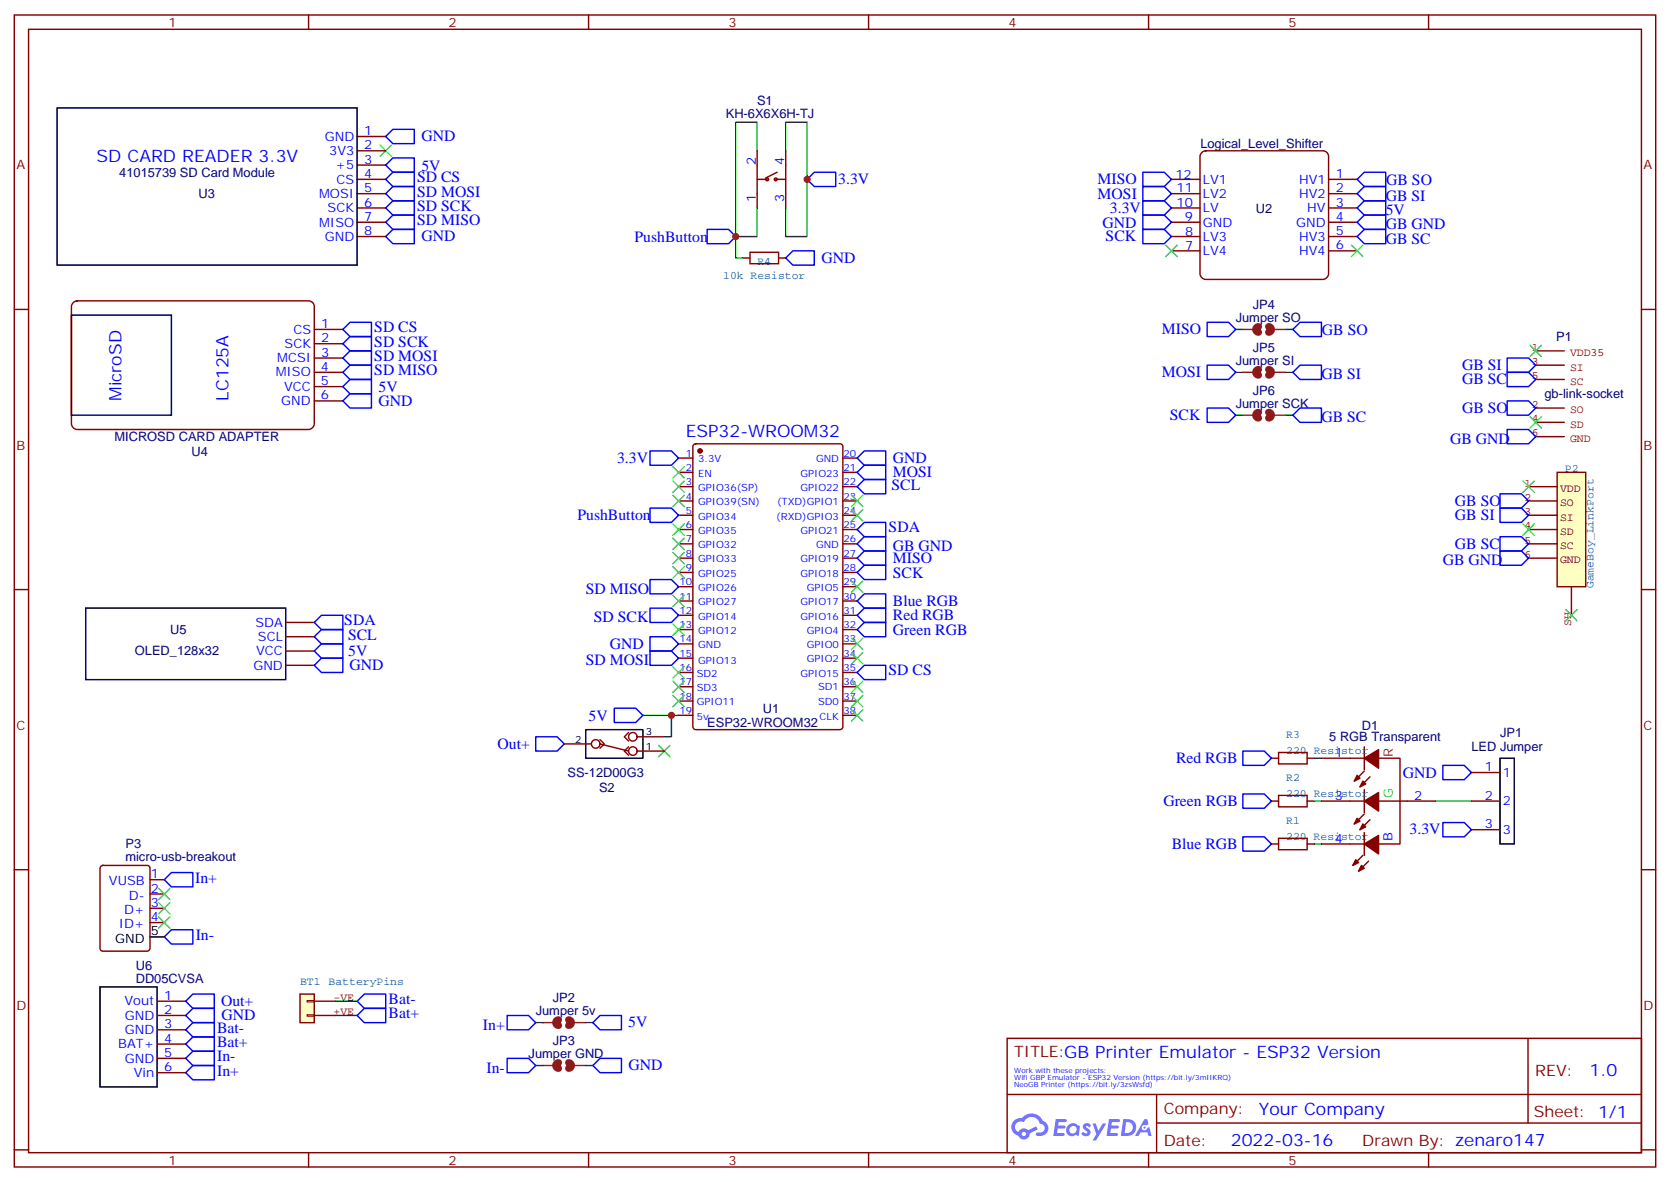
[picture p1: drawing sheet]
<svg xmlns="http://www.w3.org/2000/svg" width="412mm" height="292mm" viewBox="0 0 412 292" stroke-linecap="round" stroke-linejoin="round" font-family="sans-serif">
<path d="M314 208.3h1.7M315.7 206.9h7.1v2.8h-7.1zM322.8 208.3h1.8" fill="none" stroke="#850000" stroke-width=".35"/>
<path d="M384.5 116.6h7.1v28.2h-7.1z" fill="#ffffc2" stroke="#850000" stroke-width=".35"/>
<path d="M377.5 120.1h7M377.5 123.6h7M377.5 127.2h7M377.5 130.7h7M377.5 134.2h7M377.5 137.8h7M388.1 144.8v7.1" fill="none" stroke="#850000" stroke-width=".35"/>
<path d="M74.1 245.4h3.5v7h-3.5z" fill="#ffffc2" stroke="#850000" stroke-width=".35"/>
<path d="M75.8 250.5h1.8v.3h-1.8zM75.8 246.9h1.8v.4h-1.8z" fill="none" stroke="#850000" stroke-width=".25"/>
<path d="M183.4 63.7h1.8M185.2 62.3h7.1v2.8h-7.1zM192.3 63.7h1.7M77.6 247.1h5.3M77.6 250.6h5.3" fill="none" stroke="#850000" stroke-width=".35"/>
<path d="M93.8 35.8l2.9 2.8M96.7 35.8l-2.9 2.8M376.1 129.3l2.8 2.8M378.9 129.3l-2.8 2.8" fill="none" stroke="#3c3" stroke-width=".35"/>
<g fill="none" stroke="#870000" stroke-width=".35">
<path d="M3.5 3.7h405.4v284.3h-405.4zM7.1 7.2h398.2v277.3h-398.2zM76.2 3.7v3.5M145.3 3.7v3.5M214.5 3.7v3.5M283.6 3.7v3.5M352.8 3.7v3.5M3.5 76.4h3.6M405.3 76.4h3.6M167.6 113.1h3.5M167.6 116.6h3.5M171.3 109.7l.5-.2h35.6a.71 .71 0 0 1 .7 .7v69.2a.76 .76 0 0 1-.7 .7h-35.6a.76 .76 0 0 1-.7-.7v-69.2z"/>
<path d="M208.1 113.1h3.6M208.1 116.6h3.6M167.6 120.1h3.5M167.6 123.6h3.5M167.6 127.2h3.5M167.6 130.7h3.5M167.6 134.2h3.5M167.6 137.8h3.5M208.1 120.1h3.6M208.1 123.6h3.6M208.1 127.2h3.6M208.1 130.7h3.6"/>
<path d="M208.1 134.2h3.6M208.1 137.8h3.6M3.5 145.5h3.6M167.6 141.3h3.5M167.6 144.8h3.5M167.6 148.3h3.5M167.6 151.9h3.5M167.6 155.4h3.5M167.6 158.9h3.5M208.1 141.3h3.6M208.1 144.8h3.6M208.1 148.3h3.6"/>
<path d="M208.1 151.9h3.6M208.1 155.4h3.6M208.1 158.9h3.6M405.3 145.5h3.6M167.6 162.5h3.5M167.6 166h3.5M167.6 169.5h3.5M167.6 173h3.5M167.6 176.6h3.5M208.1 162.5h3.6M208.1 166h3.6M208.1 169.5h3.6"/>
<path d="M208.1 173h3.6M208.1 176.6h3.6M3.5 214.7h3.6M405.3 214.7h3.6M248.7 256.3h156.6v28.2h-156.6zM377.3 256.3v20.9M248.7 270.1h156.5M285.6 277.2h119.6M285.6 270.1v14.2M3.5 283.8h3.6M76.2 284.5v3.5M145.3 284.5v3.5"/>
<path d="M214.5 284.5v3.5M283.6 284.5v3.5M352.8 284.5v3.5M405.3 283.8h3.6"/>
</g>
<circle cx="172.9" cy="111.3" r=".53" fill="#870000" stroke="#870000" stroke-width=".35"/>
<g fill="#5487ff">
<path d="M267.7 277.5a1.22 1.22 0 0 1 1.7 .2l-.4 .6a.47 .47 0 0 0-.3-.4 .47 .47 0 0 0-.5 .2v.1a1.3 1.3 0 0 1 1 1.7 1.39 1.39 0 0 1-2.2 0l.5-.6 .7 .5a.29 .29 0 0 0 .3-.3 .29 .29 0 0 0-.2-.3 1.04 1.04 0 0 1-.6-1.7z"/>
<path d="M260.7 276.2h2.4a.37 .37 0 0 1 .3 .4 .37 .37 0 0 1-.3 .4h-1.7l-.1 .8h1.5l.3 .4-.3 .4h-1.6l-.2 1.1 1.6-.1a.36 .36 0 0 1 .3 .4 .36 .36 0 0 1-.3 .4h-2.5z"/>
<path d="M273.8 276.2h2.4a.37 .37 0 0 1 .4 .4 .37 .37 0 0 1-.4 .4h-1.6l-.2 .8h1.6l.3 .4-.4 .4-1.6-.1-.1 1.1h1.5a.36 .36 0 0 1 .4 .4 .36 .36 0 0 1-.4 .4h-2.4z"/>
<path d="M282.6 276.2h.7l.3 1.3-.6 .3a.69 .69 0 0 0-1 .3 .69 .69 0 0 0 .4 .9 .69 .69 0 0 0 .9-.6l.5-.2 .6 2.2h-.8l-.2-.9h-1.8l-.5 .9h-.8z"/>
<path d="M269.8 277.3h.8l.6 1.8 1.1-1.8h.9l-2.6 4.2h-.8l.9-1.5z"/>
<path d="M277.4 276.2l-.6 4.2h1.3a2.11 2.11 0 0 0 2.5-2.1 2.11 2.11 0 0 0-2.5-2.1zM278.1 277a1.39 1.39 0 0 1 1.7 1.4 1.39 1.39 0 0 1-1.8 1.2h-.3z"/>
<path d="M263.7 277.8a1.47 1.47 0 0 0-.1 2.1 1.47 1.47 0 0 0 2.1 .1l.7 .4 .3-2.3-.2-.3h-.4a1.49 1.49 0 0 0-2.4 0zM264.4 278.2a.92 .92 0 0 1 1.5 .5 .92 .92 0 0 1-1.3 1.1 .9 .9 0 0 1-.2-1.6z"/>
<path d="M250.4 276.6a2.18 2.18 0 0 0 1.1 3.7 1.44 1.44 0 0 0 1.6 .9 1.44 1.44 0 0 0 1.2-1.4l2-1.1-.5-.7-1.9 1a1.47 1.47 0 0 0-2.4 .4 1.39 1.39 0 0 1-.7-1.9 1.39 1.39 0 0 1 2-.5 2.12 2.12 0 0 1 2.2-1.3 2.12 2.12 0 0 1 1.9 1.7 1.07 1.07 0 0 1 1.1 1 1.07 1.07 0 0 1-1 1.1h-.7a.43 .43 0 0 0-.5 .4 .43 .43 0 0 0 .4 .5 1.98 1.98 0 0 0 2.5-1.2 1.98 1.98 0 0 0-1.2-2.6 2.98 2.98 0 0 0-5.1-.6l-1.1 .1zM252.3 279.9a.55 .55 0 0 1 1.1 0 .55 .55 0 0 1-1.1 0z"/>
<circle cx="282.6" cy="278.3" r=".26"/>
</g>
<path d="M296.6 37.8l1.1-.6h29a1.41 1.41 0 0 1 1.4 1.4v29a1.51 1.51 0 0 1-1.4 1.4h-29a1.51 1.51 0 0 1-1.4-1.4v-29z" fill="none" stroke="#800000" stroke-width=".35"/>
<g fill="none" stroke="#870000" stroke-width=".35">
<path d="M88.2 37.2h7M88.2 33.7h7M88.2 44.3h7M88.2 47.8h7M88.2 58.4h7M88.2 54.9h7M88.2 51.3h7M88.2 40.7h7M289.3 44.3h7M289.3 47.8h7M289.3 58.4h7M289.3 54.9h7"/>
<path d="M289.3 51.3h7M328.1 44.3h7M328.1 47.8h7M328.1 58.4h7M328.1 54.9h7M328.1 51.3h7M289.3 61.9h7M328.1 61.9h7M70.6 157.2h7M70.6 153.6h7M70.6 164.2h7M70.6 160.7h7"/>
<path d="M326.3 197.7h10.6M326.3 187.1h10.6M336.9 184.3v5.7M336.9 194.9v5.7M336.9 190.3l-2.5 2.5M338.3 191.7l-2.5 2.5M340.4 187.1h5.3v21.2h-5.3M340.4 197.7h14.1M363.4 197.7h7M363.4 190.7h7M326.3 208.3h10.6M336.5 211.1l-2.4 2.5"/>
<path d="M336.9 205.5v5.6M336.9 200.9l-2.5 2.5M338 212.5l-2.5 2.5M338.3 202.3l-2.5 2.5M363.4 204.8h7"/>
</g>
<path d="M14.1 26.6h74.1v38.8h-74.1zM21.2 150.1h49.4v17.6h-49.4zM370.4 187.1h3.5v21.2h-3.5z" fill="none" stroke="#000" stroke-width=".35"/>
<g fill="none" stroke="#3c3" stroke-width=".35">
<path d="M287.9 60.5l2.8 2.8M290.7 60.5l-2.8 2.8M333.7 60.5l2.8 2.8M336.5 60.5l-2.8 2.8M377.8 85.2l2.8 2.8M380.6 85.2l-2.8 2.8M166.2 118.7l2.8 2.8M166.2 115.2l2.8 2.8M169 118.7l-2.8 2.8M169 115.2l-2.8 2.8M376.1 118.7l2.8 2.8M377.8 102.8l2.8 2.9"/>
<path d="M378.9 118.7l-2.8 2.8M380.6 102.8l-2.8 2.9M166.2 139.9l2.8 2.8M166.2 136.3l2.8 2.9M166.2 129.3l2.8 2.8M166.2 122.2l2.8 2.9M166.2 132.8l2.8 2.8M169 139.9l-2.8 2.8M169 136.3l-2.8 2.9M169 129.3l-2.8 2.8M169 122.2l-2.8 2.9M169 132.8l-2.8 2.8"/>
<path d="M210.3 122.2l2.8 2.9M210.3 125.8l2.8 2.8M213.1 122.2l-2.8 2.9M213.1 125.8l-2.8 2.8M166.2 154l2.8 2.8M166.2 146.9l2.8 2.9M169 154l-2.8 2.8M169 146.9l-2.8 2.9M210.3 143.4l2.8 2.8M210.3 157.5l2.8 2.8M213.1 143.4l-2.8 2.8M213.1 157.5l-2.8 2.8"/>
<path d="M386.6 150.5l2.9 2.8M389.5 150.5l-2.9 2.8M166.2 171.6l2.8 2.8M166.2 168.1l2.8 2.8M166.2 164.6l2.8 2.8M169 171.6l-2.8 2.8M169 168.1l-2.8 2.8M169 164.6l-2.8 2.8M210.3 168.1l2.8 2.8M210.3 161l2.8 2.9M210.3 171.6l2.8 2.8M210.3 175.2l2.8 2.8"/>
<path d="M213.1 168.1l-2.8 2.8M213.1 161l-2.8 2.9M213.1 171.6l-2.8 2.8M213.1 175.2l-2.8 2.8"/>
</g>
<g fill="#870000" stroke="#870000" stroke-width=".35">
<path d="M336.9 187.1l3.5-2.1v4.6z"/>
<path d="M336.5 192.8l.8 .7-1.5 .7z"/>
<path d="M335.1 191.4l.7 .7-1.4 .7z"/>
<path d="M336.9 197.7l3.5-2.1v4.6z"/>
<path d="M336.5 203.4l.8 .7-1.5 .7z"/>
<path d="M335.1 202l.7 .7-1.4 .7z"/>
<path d="M336.9 208.3l3.5-2.1v4.6z"/>
<path d="M336.2 213.6l.7 .7-1.4 .7z"/>
<path d="M334.8 212.2l.7 .7-1.4 .7z"/>
</g>
<path d="M379.2 86.6h7.1M379.2 90.1h7.1M379.2 93.7h7.1M379.2 100.7h7.1M379.2 104.2h7.1M379.2 107.8h7.1M314 187.1h1.7M314 197.7h1.7M315.7 185.7h7.1v2.9h-7.1zM315.7 196.3h7.1v2.8h-7.1zM322.8 187.1h1.8M322.8 197.7h1.8" fill="none" stroke="#850000" stroke-width=".35"/>
<path d="M187 37.2v-7h-5.3v28.2M324.6 197.7h1.7M324.6 187.1h1.7M354.5 197.7h8.9M324.6 208.3h1.7M82.9 250.6h5.3" fill="none" stroke="#008700" stroke-width=".35"/>
<path d="M181.7 58.4v5.3h1.7" fill="none" stroke="#008500" stroke-width=".35"/>
<g fill="none" stroke="#00f" stroke-width=".35">
<path d="M97 31.9h5.3v3.6h-5.3l-1.8-1.8zM95.2 40.7l1.8-1.7h5.3v3.5h-5.3zM95.2 58.4l1.8-1.8h5.3v3.5h-5.3zM282.2 49.6h5.3l1.8 1.7-1.8 1.8h-5.3zM335.1 51.3l1.8-1.7h5.3v3.5h-5.3zM335.1 58.4l1.8-1.8h5.3v3.5h-5.3zM335.1 47.8l1.8-1.8h5.3v3.6h-5.3zM335.1 44.3l1.8-1.8h5.3v3.5h-5.3zM194 63.7l1.8-1.8h5.3v3.5h-5.3zM372.2 99h5.3l1.7 1.7-1.7 1.8h-5.3zM372.2 88.4h5.3l1.7 1.7-1.7 1.8h-5.3zM372.2 91.9h5.3l1.7 1.8-1.7 1.7h-5.3z"/>
<path d="M160.5 111.3h5.3l1.8 1.8-1.8 1.7h-5.3zM370.4 121.9h5.3l1.8 1.7-1.8 1.8h-5.3zM370.4 125.4h5.3l1.8 1.8-1.8 1.7h-5.3zM370.4 132.5h5.3l1.8 1.7-1.8 1.8h-5.3zM160.5 157.2h5.3l1.8 1.7-1.8 1.8h-5.3zM77.6 160.7l1.8-1.8h5.3v3.6h-5.3zM77.6 164.2l1.8-1.7h5.3v3.5h-5.3zM151.7 174.8h5.3l1.7 1.8-1.7 1.7h-5.3zM356.3 188.9h5.3l1.8 1.8-1.8 1.7h-5.3zM356.3 203h5.3l1.8 1.8-1.8 1.8h-5.3z"/>
</g>
<path d="M18 74.8l1-.5h57.2a1.41 1.41 0 0 1 1.4 1.4v28.9a1.51 1.51 0 0 1-1.4 1.4h-57.2a1.51 1.51 0 0 1-1.4-1.4v-28.9z" fill="#fff" stroke="#800000" stroke-width=".35"/>
<g fill="none" stroke="#870000" stroke-width=".35">
<path d="M187 37.2v14.1M194 37.2v14.1M187 44.3h2.4M191.6 44.3h2.4M191.9 42.5l-2.8 1.4M77.6 81.3h7.1M77.6 84.8h7.1M77.6 88.4h7.1M77.6 91.9h7.1M77.6 95.4h7.1M77.6 99h7.1M139.3 183.6h6.7"/>
<path d="M148.2 182.6l1 1-1 1.1M148.2 183.6l7 1.8M155.2 180.8l-1 1.1 1 1M155.2 184.3l-1 1.1 1 1M157.3 181.9h6.7M157.3 185.4h6.7M24.9 213.8l.5-.2h10.9a.71 .71 0 0 1 .7 .7v19.8a.76 .76 0 0 1-.7 .7h-10.9a.76 .76 0 0 1-.7-.7v-19.8zM37 217.1h3.6M37 220.7h3.6M37 224.2h3.6M37 227.7h3.6M38.8 247.1h7.1"/>
<path d="M38.8 250.6h7.1M38.8 254.2h7.1M38.8 257.7h7.1M38.8 261.2h7.1M38.8 264.8h7.1"/>
<circle cx="189.4" cy="44.3" r=".35"/>
<circle cx="191.6" cy="44.3" r=".35"/>
<circle cx="147.1" cy="183.6" r="1.06"/>
<circle cx="156.3" cy="185.4" r="1.06"/>
<circle cx="156.3" cy="181.9" r="1.06"/>
</g>
<path d="M17.6 77.8h24.7v24.7h-24.7zM144.6 180.1h14.1v7h-14.1zM37 231.2h3.6M24.7 243.6h14.1v24.7h-14.1z" fill="none" stroke="#000" stroke-width=".35"/>
<g fill="none" stroke="#00f" stroke-width=".35">
<path d="M95.2 44.3l1.8-1.8h5.3v3.5h-5.3zM95.2 54.9l1.8-1.8h5.3v3.5h-5.3zM95.2 51.3l1.8-1.7h5.3v3.5h-5.3zM95.2 47.8l1.8-1.8h5.3v3.6h-5.3zM174.6 56.6h5.3l1.8 1.8-1.8 1.7h-5.3zM199.3 44.3l1.8-1.8h5.3v3.5h-5.3zM282.2 46h5.3l1.8 1.8-1.8 1.8h-5.3zM282.2 42.5h5.3l1.8 1.8-1.8 1.7h-5.3zM282.2 56.6h5.3l1.8 1.8-1.8 1.7h-5.3zM282.2 53.1h5.3l1.8 1.8-1.8 1.7h-5.3zM335.1 54.9l1.8-1.8h5.3v3.5h-5.3zM86.4 79.6h5.3v3.5h-5.3l-1.7-1.8z"/>
<path d="M298.1 79.6h5.3l1.8 1.7-1.8 1.8h-5.3zM84.7 95.4l1.7-1.7h5.3v3.5h-5.3zM84.7 84.8l1.7-1.7h5.3v3.5h-5.3zM84.7 88.4l1.7-1.8h5.3v3.5h-5.3zM84.7 91.9l1.7-1.8h5.3v3.6h-5.3zM86.4 97.2h5.3v3.5h-5.3l-1.7-1.7zM298.1 90.1h5.3l1.8 1.8-1.8 1.8h-5.3zM319.3 81.3l1.7-1.7h5.3v3.5h-5.3zM319.3 91.9l1.7-1.8h5.3v3.6h-5.3zM211.7 116.6l1.7-1.8h5.3v3.6h-5.3zM211.7 113.1l1.7-1.8h5.3v3.5h-5.3zM298.1 100.7h5.3l1.8 1.8-1.8 1.7h-5.3z"/>
<path d="M319.3 102.5l1.7-1.8h5.3v3.5h-5.3zM372.2 106h5.3l1.7 1.8-1.7 1.7h-5.3zM160.5 125.4h5.3l1.8 1.8-1.8 1.7h-5.3zM211.7 120.1l1.7-1.7h5.3v3.5h-5.3zM211.7 130.7l1.7-1.8h5.3v3.6h-5.3zM211.7 137.8l1.7-1.8h5.3v3.5h-5.3zM211.7 134.2l1.7-1.7h5.3v3.5h-5.3zM370.4 136h5.3l1.8 1.8-1.8 1.7h-5.3zM77.6 153.6l1.8-1.7h5.3v3.5h-5.3zM77.6 157.2l1.8-1.8h5.3v3.5h-5.3zM160.5 150.1h5.3l1.8 1.8-1.8 1.7h-5.3zM160.5 143.1h5.3l1.8 1.7-1.8 1.8h-5.3z"/>
<path d="M211.7 148.3l1.7-1.7h5.3v3.5h-5.3zM211.7 151.9l1.7-1.8h5.3v3.5h-5.3zM211.7 155.4l1.7-1.8h5.3v3.6h-5.3zM211.7 141.3l1.7-1.8h5.3v3.6h-5.3zM160.5 160.7h5.3l1.8 1.8-1.8 1.7h-5.3zM211.7 166l1.7-1.8h5.3v3.5h-5.3zM132.3 181.9h5.3l1.7 1.7-1.7 1.8h-5.3zM306.9 185.4h5.3l1.8 1.7-1.8 1.8h-5.3zM306.9 196h5.3l1.8 1.7-1.8 1.8h-5.3zM40.6 217.1l1.7-1.7h5.3v3.5h-5.3zM306.9 206.6h5.3l1.8 1.7-1.8 1.8h-5.3zM42.3 229.5h5.3v3.5h-5.3l-1.7-1.8z"/>
<path d="M45.9 254.2l1.7-1.8h5.3v3.5h-5.3zM45.9 257.7l1.7-1.8h5.3v3.6h-5.3zM45.9 247.1l1.7-1.7h5.3v3.5h-5.3zM45.9 250.6l1.7-1.7h5.3v3.5h-5.3zM90 248.9h5.2v3.5h-5.2l-1.8-1.8zM90 245.4h5.2v3.5h-5.2l-1.8-1.8zM125.2 250.6h5.3l1.8 1.8-1.8 1.8h-5.3zM146.4 252.4l1.8-1.8h5.3v3.6h-5.3zM45.9 261.2l1.7-1.7h5.3v3.5h-5.3zM45.9 264.8l1.7-1.8h5.3v3.5h-5.3zM125.2 261.2h5.3l1.8 1.8-1.8 1.8h-5.3zM146.4 263l1.8-1.8h5.3v3.6h-5.3z"/>
</g>
<g fill="none" stroke="#008700" stroke-width=".35">
<path d="M194 37.2v-7h5.3v28.2h-5.3v-7.1M187 51.3v7.1h-5.3M305.2 81.3h1.7M305.2 91.9h1.7M317.5 81.3h1.8M317.5 91.9h1.8M305.2 102.5h1.7M317.5 102.5h1.8M158.7 176.6h8.9M165.8 176.6v5.3h-1.8M82.9 247.1h5.3M132.3 252.4h1.8"/>
<path d="M144.6 252.4h1.8M132.3 263h1.8M144.6 263h1.8"/>
</g>
<path d="M310.8 80.6a.71 .71 0 0 0-.7 .7 .71 .71 0 0 0 .7 .7M310.8 91.2a.71 .71 0 0 0-.7 .7 .71 .71 0 0 0 .7 .7M313.3 80.6a.71 .71 0 0 1 .7 .7 .71 .71 0 0 1-.7 .7M313.3 91.2a.71 .71 0 0 1 .7 .7 .71 .71 0 0 1-.7 .7M310.8 101.8a.71 .71 0 0 0-.7 .7 .71 .71 0 0 0 .7 .7M313.3 101.8a.71 .71 0 0 1 .7 .7 .71 .71 0 0 1-.7 .7M137.9 251.7a.71 .71 0 0 0-.7 .7 .71 .71 0 0 0 .7 .7M140.4 251.7a.71 .71 0 0 1 .7 .7 .71 .71 0 0 1-.7 .7M137.9 262.3a.71 .71 0 0 0-.7 .7 .71 .71 0 0 0 .7 .7M140.4 262.3a.71 .71 0 0 1 .7 .7 .71 .71 0 0 1-.7 .7" fill="none" stroke="#8c2424" stroke-width="1.8"/>
<path d="M306.9 81.3h3.5M306.9 91.9h3.5M314 81.3h3.5M314 91.9h3.5M306.9 102.5h3.5M314 102.5h3.5M134.1 252.4h3.5M141.1 252.4h3.5M134.1 263h3.5M141.1 263h3.5" fill="none" stroke="#8c2424" stroke-width=".35"/>
<path d="M162.6 184l2.9 2.8M165.5 184l-2.9 2.8M39.2 219.3l2.8 2.8M42 219.3l-2.8 2.8M39.2 226.3l2.8 2.8M39.2 222.8l2.8 2.8M42 226.3l-2.8 2.8M42 222.8l-2.8 2.8" fill="none" stroke="#3c3" stroke-width=".35"/>
<g fill="#c00">
<circle cx="181.7" cy="58.4" r=".88"/>
<circle cx="165.8" cy="176.6" r=".88"/>
<circle cx="199.3" cy="44.3" r=".88"/>
</g>
<g font-size="4.2" fill="#00f">
<text x="23.8" y="40">SD CARD READER 3.3V</text>
<text x="30" y="99" transform="rotate(-90 30 99)">MicroSD</text>
<text x="56.4" y="99" transform="rotate(-90 56.4 99)">LC125A</text>
<text x="169.3" y="107.8">ESP32-WROOM32</text>
<text x="392.5" y="265.6">1.0</text>
<text x="310.9" y="275.1">Your Company</text>
<text x="304" y="282.9">2022-03-16</text>
</g>
<g font-size="3.9" fill="#00f">
<text x="104.1" y="34.9">GND</text>
<text x="103" y="45">SD CS</text>
<text x="104.1" y="42.1">5V</text>
<text x="207" y="45.5">3.3V</text>
<text x="271.1" y="45.5">MISO</text>
<text x="342.3" y="45.7">GB SO</text>
<text x="103" y="52">SD SCK</text>
<text x="103" y="48.5">SD MOSI</text>
<text x="271.1" y="49">MOSI</text>
<text x="274.1" y="52.6">3.3V</text>
<text x="342.2" y="53.1">5V</text>
<text x="342.2" y="49.6">GB SI</text>
<text x="103" y="55.6">SD MISO</text>
<text x="104.1" y="59.6">GND</text>
<text x="156.7" y="59.6">PushButton</text>
<text x="272.3" y="56.2">GND</text>
<text x="273" y="59.6">SCK</text>
<text x="342.2" y="56.6">GB GND</text>
<text x="202.8" y="64.9">GND</text>
<text x="342.2" y="60.1">GB SC</text>
<text x="92.4" y="82">SD CS</text>
<text x="286.9" y="82.5">MISO</text>
<text x="326.4" y="82.7">GB SO</text>
<text x="92.4" y="85.6">SD SCK</text>
<text x="92.4" y="89.1">SD MOSI</text>
<text x="92.4" y="92.6">SD MISO</text>
<text x="286.9" y="93.1">MOSI</text>
<text x="326.3" y="93.7">GB SI</text>
<text x="361.1" y="91.4">GB SI</text>
<text x="361.1" y="94.9">GB SC</text>
<text x="93.5" y="100.2">GND</text>
<text x="93.5" y="96.8">5V</text>
<text x="361.1" y="102">GB SO</text>
<text x="288.9" y="103.7">SCK</text>
<text x="326.3" y="104.2">GB SC</text>
<text x="358.1" y="109.5">GB GND</text>
<text x="152.4" y="114.3">3.3V</text>
<text x="220.5" y="114.3">GND</text>
<text x="220.5" y="117.8">MOSI</text>
<text x="220.2" y="120.8">SCL</text>
<text x="359.3" y="124.9">GB SO</text>
<text x="142.6" y="128.4">PushButton</text>
<text x="219.4" y="131.4">SDA</text>
<text x="359.3" y="128.4">GB SI</text>
<text x="220.5" y="136">GB GND</text>
<text x="359.3" y="135.5">GB SC</text>
<text x="220.5" y="139">MISO</text>
<text x="220.5" y="142.5">SCK</text>
<text x="356.3" y="139.5">GB GND</text>
<text x="144.7" y="146.6">SD MISO</text>
<text x="220.5" y="149.6">Blue RGB</text>
<text x="85" y="154.3">SDA</text>
<text x="146.6" y="153.6">SD SCK</text>
<text x="220.5" y="153.1">Red RGB</text>
<text x="85.9" y="157.9">SCL</text>
<text x="86" y="161.9">5V</text>
<text x="150.6" y="160.2">GND</text>
<text x="220.5" y="156.7">Green RGB</text>
<text x="86.3" y="165.4">GND</text>
<text x="144.7" y="164.2">SD MOSI</text>
<text x="219.4" y="166.7">SD CS</text>
<text x="145.3" y="177.8">5V</text>
<text x="122.9" y="184.9">Out+</text>
<text x="290.4" y="188.4">Red RGB</text>
<text x="346.4" y="191.9">GND</text>
<text x="287.3" y="199">Green RGB</text>
<text x="289.4" y="209.5">Blue RGB</text>
<text x="348.1" y="205.9">3.3V</text>
<text x="48.2" y="217.9">In+</text>
<text x="48.3" y="232">In-</text>
<text x="54.6" y="248.3">Out+</text>
<text x="54.7" y="251.8">GND</text>
<text x="96" y="251.4">Bat+</text>
<text x="96" y="247.8">Bat-</text>
<text x="53.6" y="254.9">Bat-</text>
<text x="119.3" y="254.2">In+</text>
<text x="155.1" y="253.6">5V</text>
<text x="53.6" y="258.4">Bat+</text>
<text x="53.6" y="261.9">In-</text>
<text x="53.6" y="265.5">In+</text>
<text x="120.1" y="264.8">In-</text>
<text x="155.2" y="264.2">GND</text>
</g>
<g font-size="3.9" fill="#800">
<text x="250.5" y="260.9">TITLE:GB Printer Emulator - ESP32 Version</text>
<text x="379.1" y="265.6">REV:</text>
<text x="287.4" y="275.1">Company:</text>
<text x="378.7" y="275.7">Sheet: 1/1</text>
<text x="287.4" y="282.8">Date:</text>
<text x="336.4" y="282.8">Draw</text>
<text x="346.6" y="282.8">n By: zenaro147</text>
</g>
<g font-size="3.2" fill="#800">
<text x="41.6" y="6.7">1</text>
<text x="110.8" y="6.7">2</text>
<text x="179.9" y="6.7">3</text>
<text x="249.1" y="6.7">4</text>
<text x="318.2" y="6.7">5</text>
<text x="4.1" y="41.8">A</text>
<text x="405.9" y="41.8">A</text>
<text x="4.1" y="110.9">B</text>
<text x="405.9" y="110.9">B</text>
<text x="4.1" y="180.1">C</text>
<text x="405.9" y="180.1">C</text>
<text x="4.1" y="249.2">D</text>
<text x="405.9" y="249.2">D</text>
<text x="41.6" y="287.5">1</text>
<text x="110.8" y="287.5">2</text>
<text x="179.9" y="287.5">3</text>
<text x="249.1" y="287.5">4</text>
<text x="318.2" y="287.5">5</text>
</g>
<g font-size="3.2" fill="#000080">
<text x="179.2" y="29.2">KH-6X6X6H-TJ</text>
<text x="186.9" y="26">S1</text>
<text x="296.4" y="36.6">Logical_Level_Shifter</text>
<text x="29.4" y="43.6">41015739 SD Card Module</text>
<text x="49.1" y="48.9">U3</text>
<text x="310.1" y="52.5">U2</text>
<text x="309.4" y="76.3">JP4</text>
<text x="305.2" y="79.6">Jumper SO</text>
<text x="309.4" y="86.9">JP5</text>
<text x="384.3" y="84.2">P1</text>
<text x="305.2" y="90.1">Jumper SI</text>
<text x="305.2" y="100.7">Jumper SCK</text>
<text x="309.4" y="97.5">JP6</text>
<text x="381.4" y="98.3">gb-link-socket</text>
<text x="28.3" y="109">MICROSD CARD ADAPTER</text>
<text x="47.3" y="112.5">U4</text>
<text x="33.3" y="161.7">OLED_128x32</text>
<text x="42" y="156.5">U5</text>
<text x="174.6" y="179.5">ESP32-WROOM32</text>
<text x="188.4" y="175.9">U1</text>
<text x="328.3" y="183">5 RGB Transparent</text>
<text x="336.3" y="180.1">D1</text>
<text x="363.4" y="185.4">LED Jumper</text>
<text x="370.4" y="181.9">JP1</text>
<text x="140.1" y="191.9">SS-12D00G3</text>
<text x="147.9" y="195.4">S2</text>
<text x="31" y="209.3">P3</text>
<text x="31" y="212.5">micro-usb-breakout</text>
<text x="33.5" y="239.4">U6</text>
<text x="33.5" y="242.5">DD05CVSA</text>
<text x="132.3" y="250.6">Jumper 5v</text>
<text x="136.5" y="247.4">JP2</text>
<text x="130.5" y="261.2">Jumper GND</text>
<text x="136.5" y="258">JP3</text>
</g>
<g font-size="3.2" fill="#00f">
<text x="80.2" y="34.7">GND</text>
<text x="90" y="33.3">1</text>
<text x="81.3" y="38.3">3V3</text>
<text x="82.9" y="41.8">+5</text>
<text x="90" y="40.4">3</text>
<text x="90" y="36.9">2</text>
<text x="186.6" y="40.7" transform="rotate(-90 186.6 40.7)">2</text>
<text x="193.7" y="40.7" transform="rotate(-90 193.7 40.7)">4</text>
<text x="83.1" y="45.3">CS</text>
<text x="90" y="47.4">5</text>
<text x="90" y="43.9">4</text>
<text x="290.3" y="44.1">12</text>
<text x="290.5" y="47.4">11</text>
<text x="297" y="45.3">LV1</text>
<text x="320.8" y="45.3">HV1</text>
<text x="329.8" y="43.9">1</text>
<text x="329.8" y="47.4">2</text>
<text x="78.8" y="48.9">MOSI</text>
<text x="80.9" y="52.4">SCK</text>
<text x="90" y="51">6</text>
<text x="186.6" y="49.8" transform="rotate(-90 186.6 49.8)">1</text>
<text x="193.7" y="49.8" transform="rotate(-90 193.7 49.8)">3</text>
<text x="290.5" y="51">10</text>
<text x="297" y="52.4">LV</text>
<text x="297" y="48.9">LV2</text>
<text x="320.8" y="48.9">HV2</text>
<text x="322.8" y="52.4">HV</text>
<text x="329.8" y="51">3</text>
<text x="78.8" y="55.9">MISO</text>
<text x="80.2" y="59.4">GND</text>
<text x="90" y="58">8</text>
<text x="90" y="54.5">7</text>
<text x="292.6" y="54.5">9</text>
<text x="292.7" y="58.2">8</text>
<text x="297" y="59.4">LV3</text>
<text x="297" y="55.9">GND</text>
<text x="320.1" y="55.9">GND</text>
<text x="320.8" y="59.4">HV3</text>
<text x="329.8" y="58">5</text>
<text x="329.8" y="54.5">4</text>
<text x="292.7" y="61.7">7</text>
<text x="297" y="63">LV4</text>
<text x="320.8" y="63">HV4</text>
<text x="329.8" y="61.6">6</text>
<text x="72.5" y="82.4">CS</text>
<text x="79.3" y="81">1</text>
<text x="68.5" y="89.4">MCSI</text>
<text x="70.3" y="85.9">SCK</text>
<text x="79.3" y="84.5">2</text>
<text x="79.3" y="88">3</text>
<text x="68.1" y="92.9">MISO</text>
<text x="79.2" y="91.5">4</text>
<text x="79.2" y="95">5</text>
<text x="69.5" y="100">GND</text>
<text x="70.1" y="96.5">VCC</text>
<text x="79.2" y="98.6">6</text>
<text x="63.1" y="154.7">SDA</text>
<text x="63.2" y="161.7">VCC</text>
<text x="63.7" y="158.2">SCL</text>
<text x="62.6" y="165.3">GND</text>
<text x="329.6" y="186.8">1</text>
<text x="366.6" y="190.3">1</text>
<text x="371.1" y="191.7">1</text>
<text x="329.6" y="197.4">3</text>
<text x="349.2" y="197.4">2</text>
<text x="366.6" y="197.4">2</text>
<text x="371.1" y="198.8">2</text>
<text x="329.6" y="208">4</text>
<text x="343.8" y="207.6" transform="rotate(-90 343.8 207.6)">B</text>
<text x="366.6" y="204.4">3</text>
<text x="371.1" y="205.8">3</text>
<text x="26.9" y="218.5">VUSB</text>
<text x="37.2" y="216.8">1</text>
<text x="37.2" y="220.3">2</text>
<text x="30.7" y="225.6">D+</text>
<text x="31.8" y="222.1">D-</text>
<text x="37.2" y="223.8">3</text>
<text x="37.2" y="227.4">4</text>
<text x="29.4" y="229.1">ID+</text>
<text x="30.7" y="248.2">Vout</text>
<text x="30.8" y="251.7">GND</text>
<text x="40.6" y="246.8">1</text>
<text x="40.6" y="250.3">2</text>
<text x="30.8" y="255.2">GND</text>
<text x="40.6" y="253.8">3</text>
<text x="40.6" y="257.4">4</text>
<text x="29.2" y="258.8">BAT+</text>
<text x="30.8" y="262.3">GND</text>
<text x="40.6" y="260.9">5</text>
<text x="33.1" y="265.8">Vin</text>
<text x="40.6" y="264.4">6</text>
</g>
<text font-size="3.2" fill="#f00" x="344" y="186.8" transform="rotate(-90 344 186.8)">R</text>
<text font-size="3.2" fill="#0f0" x="344" y="197" transform="rotate(-90 344 197)">G</text>
<g font-size="3.2">
<text x="28.5" y="232.7">GND</text>
<text x="37.2" y="230.9">5</text>
</g>
<g font-size="2.8" fill="#008484">
<text x="187" y="65.3">R4</text>
<text x="178.6" y="68.8">10k Resistor</text>
<text x="386.4" y="116.4">P2</text>
<text x="393.5" y="145.2" transform="rotate(-90 393.5 145.2)">GameBoy_LinkPort</text>
<text x="317.6" y="182.2">R3</text>
<text x="317.6" y="186.1">220 Resistor</text>
<text x="317.6" y="196.7">220 Resistor</text>
<text x="317.6" y="192.8">R2</text>
<text x="317.6" y="203.3">R1</text>
<text x="317.6" y="207.3">220 Resistor</text>
<text x="74.1" y="243.2">BT1 BatteryPins</text>
</g>
<g font-size="2.8" fill="#840000">
<text x="378.2" y="86.6">1</text>
<text x="387.7" y="87.9">VDD35</text>
<text x="378.2" y="90.1">3</text>
<text x="378.2" y="93.6">5</text>
<text x="387.7" y="91.5">SI</text>
<text x="387.7" y="95">SC</text>
<text x="378.2" y="100.7">2</text>
<text x="378.2" y="104.2">4</text>
<text x="378.2" y="107.7">6</text>
<text x="387.7" y="102">SO</text>
<text x="387.7" y="105.6">SD</text>
<text x="387.7" y="109.1">GND</text>
<text x="376.5" y="120.1">1</text>
<text x="376.5" y="123.6">2</text>
<text x="385.2" y="121.4">VDD</text>
<text x="385.2" y="125">SO</text>
<text x="376.5" y="127.1">3</text>
<text x="376.5" y="130.7">4</text>
<text x="385.2" y="128.5">SI</text>
<text x="376.5" y="134.2">5</text>
<text x="376.5" y="137.7">6</text>
<text x="385.2" y="132">SD</text>
<text x="385.2" y="135.6">SC</text>
<text x="385.2" y="139.1">GND</text>
<text x="388" y="154.6" transform="rotate(-90 388 154.6)">SH</text>
<text x="82.4" y="247.1">-VE</text>
<text x="82.4" y="250.6">+VE</text>
</g>
<g font-size="2.5" fill="#00f">
<text x="169.4" y="112.7">1</text>
<text x="208.3" y="112.7">20</text>
<text x="169.4" y="116.2">2</text>
<text x="169.4" y="119.8">3</text>
<text x="172.4" y="114.1">3.3V</text>
<text x="172.4" y="117.7">EN</text>
<text x="197.7" y="117.7">GPIO23</text>
<text x="201.5" y="114.1">GND</text>
<text x="208.3" y="119.8">22</text>
<text x="208.3" y="116.2">21</text>
<text x="169.4" y="123.3">4</text>
<text x="172.4" y="121.2">GPIO36(SP)</text>
<text x="172.4" y="124.7">GPIO39(SN)</text>
<text x="191.9" y="124.7">(TXD)GPIO1</text>
<text x="197.7" y="121.2">GPIO22</text>
<text x="208.3" y="123.3">23</text>
<text x="169.4" y="126.8">5</text>
<text x="169.4" y="130.4">6</text>
<text x="172.4" y="128.2">GPIO34</text>
<text x="172.4" y="131.8">GPIO35</text>
<text x="191.7" y="128.2">(RXD)GPIO3</text>
<text x="197.7" y="131.8">GPIO21</text>
<text x="208.3" y="130.4">25</text>
<text x="208.3" y="126.8">24</text>
<text x="169.4" y="133.9">7</text>
<text x="169.4" y="137.4">8</text>
<text x="172.4" y="135.3">GPIO32</text>
<text x="201.5" y="135.3">GND</text>
<text x="208.3" y="137.4">27</text>
<text x="208.3" y="133.9">26</text>
<text x="169.4" y="140.9">9</text>
<text x="172.4" y="138.8">GPIO33</text>
<text x="172.4" y="142.3">GPIO25</text>
<text x="197.7" y="142.3">GPIO18</text>
<text x="197.7" y="138.8">GPIO19</text>
<text x="208.3" y="140.9">28</text>
<text x="167.8" y="144.5">10</text>
<text x="167.8" y="148">11</text>
<text x="172.4" y="145.9">GPIO26</text>
<text x="172.4" y="149.4">GPIO27</text>
<text x="197.7" y="149.4">GPIO17</text>
<text x="199.2" y="145.9">GPIO5</text>
<text x="208.3" y="148">30</text>
<text x="208.3" y="144.5">29</text>
<text x="167.8" y="151.5">12</text>
<text x="167.8" y="155">13</text>
<text x="172.4" y="152.9">GPIO14</text>
<text x="197.7" y="152.9">GPIO16</text>
<text x="208.3" y="155">32</text>
<text x="208.3" y="151.5">31</text>
<text x="167.8" y="158.6">14</text>
<text x="172.4" y="156.5">GPIO12</text>
<text x="172.4" y="160">GND</text>
<text x="199.2" y="160">GPIO0</text>
<text x="199.2" y="156.5">GPIO4</text>
<text x="208.3" y="158.6">33</text>
<text x="167.8" y="162.1">15</text>
<text x="167.8" y="165.6">16</text>
<text x="172" y="167">SD2</text>
<text x="172.4" y="163.9">GPIO13</text>
<text x="197.7" y="167">GPIO15</text>
<text x="199.2" y="163.5">GPIO2</text>
<text x="208.3" y="165.6">35</text>
<text x="208.3" y="162.1">34</text>
<text x="167.8" y="169.2">17</text>
<text x="167.8" y="172.7">18</text>
<text x="172" y="170.6">SD3</text>
<text x="202" y="170.2">SD1</text>
<text x="208.3" y="172.7">37</text>
<text x="208.3" y="169.2">36</text>
<text x="167.8" y="176.2">19</text>
<text x="172" y="174.1">GPIO11</text>
<text x="172" y="177.6">5v</text>
<text x="202" y="174.1">SD0</text>
<text x="202.4" y="177.6">CLK</text>
<text x="208.3" y="176.2">38</text>
</g>
<g font-size="2.5">
<text x="142" y="183.3">2</text>
<text x="159.5" y="181.5">3</text>
<text x="159.5" y="185">1</text>
</g>
<g font-size="1.8" fill="#00f">
<text x="250.5" y="264.8">Work w</text>
<text x="250.5" y="266.5">Wifi GBP Emulator - ESP32 Version (https://bit.ly/3mIIKRQ)</text>
<text x="250.5" y="268.3">NeoGB Printer (https://bit.ly/3zsWsfd)</text>
<text x="257.1" y="264.8">ith these projects:</text>
</g>
</svg>
